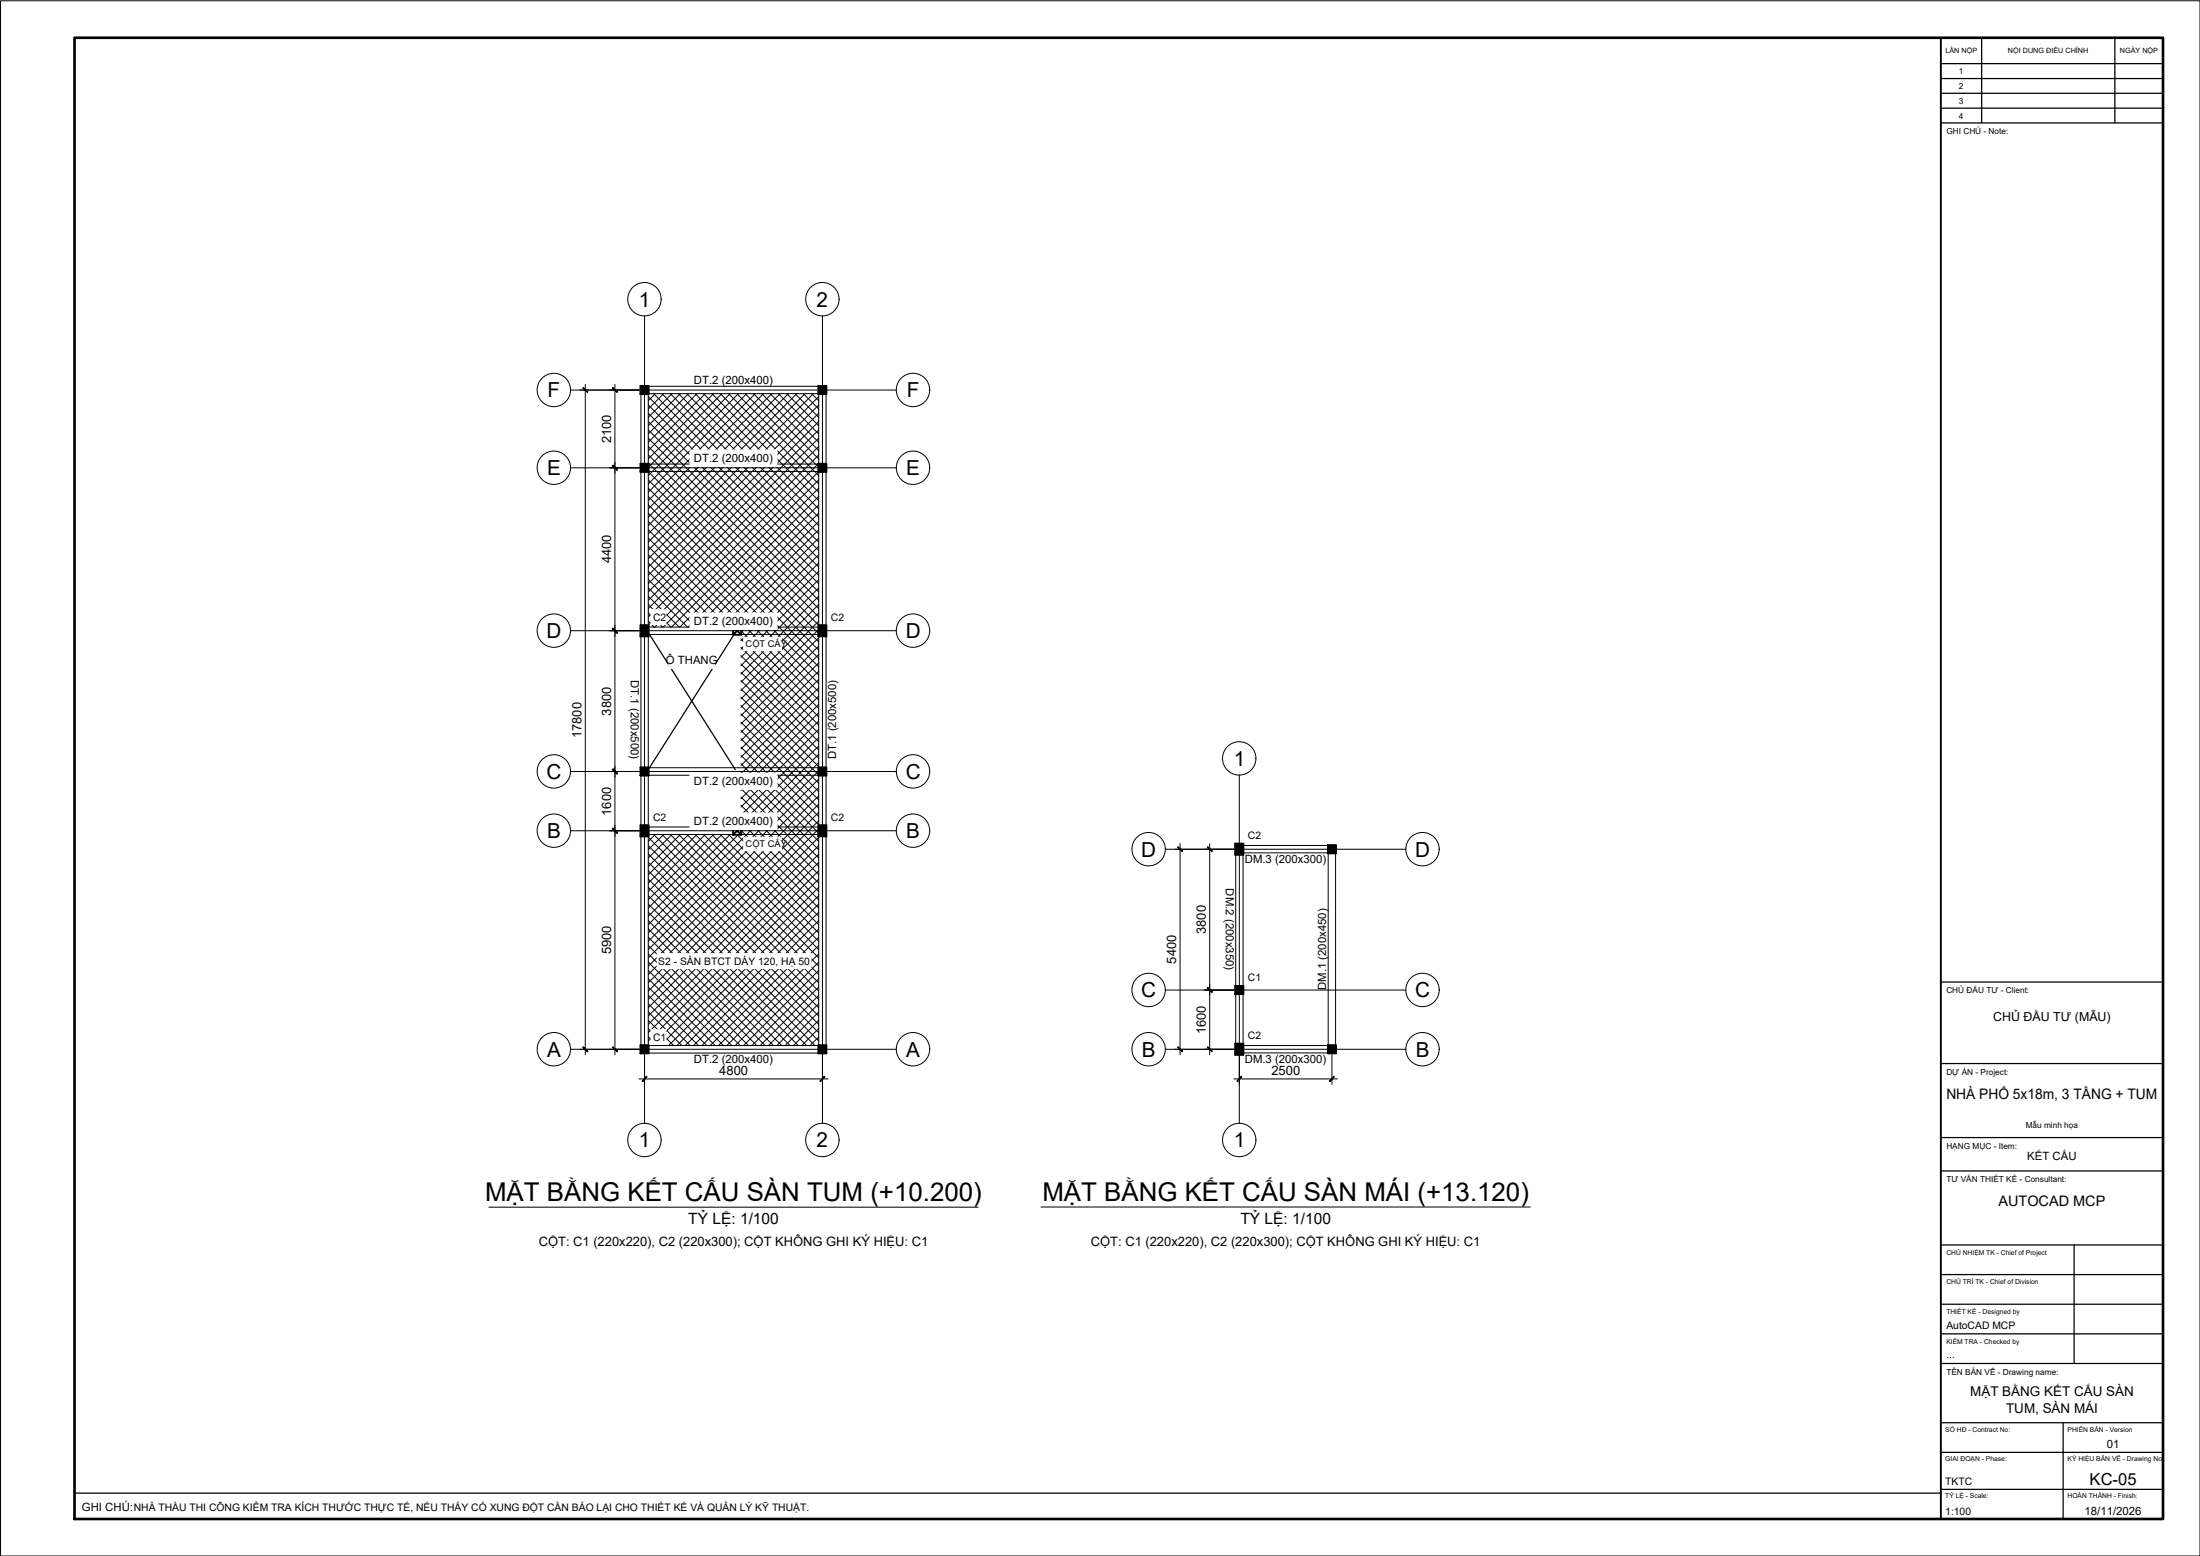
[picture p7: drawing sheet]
<svg xmlns="http://www.w3.org/2000/svg" width="594mm" height="420mm" viewBox="0 0 594 420" stroke-linecap="round" stroke-linejoin="round" font-family="sans-serif">
<!-- layer: S-BEAM -->
<g fill="none" stroke="#000" stroke-width=".27">
<path d="M173.1 105.3v178M174 104.3h48.1M174 106.3h48.1M175.1 105.3v178M221.1 105.3v178M223.1 105.3v178M174 127.3h48.1M174 125.3h48.1M174 171.3h48.1M174 169.3h48.1M174 209.3h48.1M174 207.3h48.1"/>
<path d="M174 225.3h48.1M174 223.3h48.1M333.7 229.3v54M334.7 228.3h25M334.7 230.3h25M335.7 229.3v54M358.7 229.3v54M360.7 229.3v54M174 284.4h48.1M174 282.3h48.1M334.7 282.3h25M334.7 284.3h25"/>
</g>
<!-- layer: S-COLS -->
<g fill="none" stroke="#000" stroke-width=".51">
<path d="M172.9 104.2h2.2v2.2h-2.2zM221 104.2h2.2v2.2h-2.2zM172.9 125.2h2.2v2.2h-2.2zM221 125.2h2.2v2.2h-2.2zM172.9 168.8h2.2v3h-2.2zM198 169.2l2.2 2.2M200.2 169.2l-2.2 2.2h2.2v-2.2h-2.2v2.2M221 168.8h2.2v3h-2.2zM172.9 207.2h2.2v2.2h-2.2zM221 207.2h2.2v2.2h-2.2zM172.9 222.8h2.2v3h-2.2zM198 223.2l2.2 2.2"/>
<path d="M200.2 223.2l-2.2 2.2h2.2v-2.2h-2.2v2.2M221 222.8h2.2v3h-2.2zM333.6 227.8h2.2v3h-2.2zM358.6 228.2h2.2v2.2h-2.2zM333.6 266.2h2.2v2.2h-2.2zM172.9 282.2h2.2v2.2h-2.2zM221 282.2h2.2v2.2h-2.2zM333.6 281.8h2.2v3h-2.2zM358.6 282.2h2.2v2.2h-2.2z"/>
</g>
<!-- layer: S-COLS-PATT -->
<g fill="#000" stroke="#000" stroke-width=".27">
<path d="M172.9 104.2l2.2 2.2v-2.2zM172.9 104.2l2.2 2.2h-2.2z"/>
<path d="M221 104.2l2.2 2.2v-2.2zM221 104.2l2.2 2.2h-2.2z"/>
<path d="M172.9 125.2l2.2 2.2v-2.2zM172.9 125.2l2.2 2.2h-2.2z"/>
<path d="M221 125.2l2.2 2.2v-2.2zM221 125.2l2.2 2.2h-2.2z"/>
<path d="M172.9 168.8l2.2 3v-3zM172.9 168.8l2.2 3h-2.2z"/>
<path d="M221 168.8l2.2 3v-3zM221 168.8l2.2 3h-2.2z"/>
<path d="M172.9 207.2l2.2 2.2v-2.2zM172.9 207.2l2.2 2.2h-2.2z"/>
<path d="M221 207.2l2.2 2.2v-2.2zM221 207.2l2.2 2.2h-2.2z"/>
<path d="M172.9 222.8l2.2 3v-3zM172.9 222.8l2.2 3h-2.2z"/>
<path d="M221 222.8l2.2 3v-3zM221 222.8l2.2 3h-2.2z"/>
<path d="M333.6 227.8l2.2 3v-3zM333.6 227.8l2.2 3h-2.2z"/>
<path d="M358.6 228.2l2.2 2.2v-2.2zM358.6 228.2l2.2 2.2h-2.2z"/>
<path d="M333.6 266.2l2.2 2.2v-2.2zM333.6 266.2l2.2 2.2h-2.2z"/>
<path d="M172.9 282.2l2.2 2.2v-2.2zM172.9 282.2l2.2 2.2h-2.2z"/>
<path d="M221 282.2l2.2 2.2v-2.2zM221 282.2l2.2 2.2h-2.2z"/>
<path d="M333.6 281.8l2.2 3v-3zM333.6 281.8l2.2 3h-2.2z"/>
<path d="M358.6 282.2l2.2 2.2v-2.2zM358.6 282.2l2.2 2.2h-2.2z"/>
</g>
<!-- layer: S-CONC -->
<path d="M175.1 170.8l23.5 37M198.6 170.8l-23.5 37" fill="none" stroke="#000" stroke-width=".34"/>
<!-- layer: S-CONC-PATT -->
<g fill="none" stroke="#000" stroke-width=".27">
<path d="M175.1 118.3l46 46M175.1 116.1l46 46M175.1 113.8l46 46.1M175.1 111.6l46 46M175.1 109.3l46 46.1M175.1 107.1l46 46M176.5 106.3l44.6 44.6M177 106.3l-1.9 1.9M178.7 106.3l42.4 42.3M179.2 106.3l-4.1 4.1M181 106.3l40.1 40.1M181.5 106.3l-6.4 6.4"/>
<path d="M183.2 106.3l37.9 37.8M183.7 106.3l-8.6 8.6M185.5 106.3l35.6 35.6M185.9 106.3l-10.8 10.9M187.7 106.3l33.4 33.4M188.2 106.3l-13.1 13.1M190 106.3l31.1 31.1M190.4 106.3l-15.3 15.4M192.2 106.3l28.9 28.9M192.7 106.3l-17.6 17.6M194.5 106.3l26.6 26.6M194.9 106.3l-19.8 19.9"/>
<path d="M196.7 106.3l24.4 24.4M197.2 106.3l-22.1 22.1M199 106.3l22.1 22.1M199.4 106.3l-24.3 24.4M201.2 106.3l19.9 19.9M201.6 106.3l-26.5 26.6M203.5 106.3l17.6 17.6M203.9 106.3l-28.8 28.9M205.7 106.3l15.4 15.4M206.2 106.3l-31.1 31.1M208 106.3l13.1 13.1M208.4 106.3l-33.3 33.4"/>
<path d="M210.2 106.3l10.9 10.9M210.7 106.3l-35.6 35.6M212.4 106.3l8.7 8.6M212.9 106.3l-37.8 37.8M214.7 106.3l6.4 6.4M215.2 106.3l-40.1 40.1M216.9 106.3l4.2 4.1M217.4 106.3l-42.3 42.3M219.2 106.3l1.9 1.9M219.6 106.3l-44.5 44.6M221.1 107.1l-46 46M221.1 109.3l-46 46.1"/>
<path d="M221.1 111.6l-46 46M221.1 113.8l-46 46.1M221.1 116.1l-46 46M221.1 118.3l-46 46M175.1 138.6l46 46M175.1 136.3l46 46M175.1 134.1l46 45.9M175.1 131.8l46 46M175.1 129.6l46 46M175.1 127.3l46 46M175.1 125.1l46 46M175.1 122.8l46 46"/>
<path d="M175.1 120.6l46 46M221.1 120.6l-46 46M221.1 122.9l-46 45.9M221.1 125.1l-44.3 44.2M221.1 127.3l-42 42M221.1 129.6l-39.8 39.7M221.1 131.8l-37.5 37.5M221.1 134.1l-35.3 35.2M221.1 136.3l-33 33M221.1 138.6l-30.8 30.7M175.1 158.8l10.5 10.5M175.1 156.5l12.8 12.8"/>
<path d="M175.1 154.3l15 15M175.1 152l17.3 17.3M175.1 149.8l19.5 19.5M175.1 147.5l21.8 21.8M175.1 145.3l24 24M175.1 143l46 46.1M175.1 140.8l46 46M221.1 140.8l-28.6 28.5M221.1 143l-26.3 26.3M221.1 145.3l-24.1 24M221.1 147.5l-21.8 21.8M221.1 149.8l-21 21"/>
<path d="M221.1 152l-21 21M221.1 154.3l-21 21M221.1 156.5l-21 21M221.1 158.8l-21 20.9M175.1 167.7l1.5 1.6M175.1 165.5l3.8 3.8M175.1 163.2l6.1 6.1M175.1 161l8.3 8.3M200.1 179.3l21 21M200.1 177l21 21M200.1 174.8l21 21M200.1 172.6l21 20.9"/>
<path d="M200.1 170.3l21 21M221.1 161l-21 21M221.1 163.2l-21 21M221.1 165.5l-21 21M221.1 167.7l-21 21M221.1 170l-21 21M221.1 172.2l-21 21.1M221.1 174.5l-21 21M221.1 176.7l-21 21M221.1 179l-21 21M200.1 199.5l21 21M200.1 197.2l21 21"/>
<path d="M200.1 195l21 21M200.1 192.7l21 21M200.1 190.5l21 21M200.1 188.3l21 21M200.1 186l21 21M200.1 183.8l21 21M200.1 181.5l21 21M221.1 181.2l-21 21M221.1 183.5l-21 21M221.1 185.7l-21 21M221.1 188l-21 21M221.1 190.2l-21 21"/>
<path d="M221.1 192.4l-21 21M221.1 194.7l-21 21M221.1 196.9l-21 21M221.1 199.2l-21 21M200.1 219.7l21 21M200.1 217.4l21 21.1M200.1 215.2l21 21M200.1 212.9l21 21M200.1 210.7l21 21M200.1 208.4l21 21M200.1 206.2l21 21M200.1 204l21 21"/>
<path d="M200.1 201.7l21 21M221.1 201.4l-21 21M221.1 203.7l-21 21M221.1 205.9l-46 46M221.1 208.2l-46 46M221.1 210.4l-46 46M221.1 212.6l-46 46.1M221.1 214.9l-46 46M221.1 217.1l-46 46M221.1 219.4l-46 46M175.1 239.6l42.7 42.7M175.1 237.4l45 44.9"/>
<path d="M175.1 235.1l46 46M175.1 232.8l46 46M175.1 230.6l46 46M175.1 228.3l46 46.1M175.1 226.1l46 46M176.5 225.3l44.6 44.6M177 225.3l-1.9 1.9M178.8 225.3l42.3 42.3M179.2 225.3l-4.1 4.1M181 225.3l40.1 40.1M181.5 225.3l-6.4 6.4M183.3 225.3l37.8 37.8"/>
<path d="M183.7 225.3l-8.6 8.7M185.5 225.3l35.6 35.6M185.9 225.3l-10.8 10.9M187.8 225.3l33.3 33.4M188.2 225.3l-13.1 13.2M190 225.3l31.1 31.1M190.4 225.3l-15.3 15.4M192.2 225.3l28.9 28.9M192.7 225.3l-17.6 17.7M194.5 225.3l26.6 26.6M194.9 225.3l-19.8 19.9M196.7 225.3l24.4 24.4"/>
<path d="M197.2 225.3l-22.1 22.1M199 225.3l22.1 22.1M199.4 225.3l-24.3 24.4M200.1 224.2l21 21M200.1 221.9l21 21.1M221.1 221.6l-46 46M221.1 223.9l-46 46M221.1 226.1l-46 46M221.1 228.3l-46 46.1M221.1 230.6l-46 46M221.1 232.9l-46 45.9M221.1 235.1l-46 46"/>
<path d="M221.1 237.4l-45 44.9M221.1 239.6l-42.8 42.7M175.1 259.8l22.5 22.5M175.1 257.6l24.8 24.7M175.1 255.3l27 27M175.1 253.1l29.3 29.2M175.1 250.8l31.5 31.5M175.1 248.6l33.7 33.7M175.1 246.3l36 36M175.1 244.1l38.2 38.2M175.1 241.9l40.5 40.4M221.1 241.9l-40.5 40.4"/>
<path d="M221.1 244.1l-38.3 38.2M221.1 246.3l-36 36M221.1 248.6l-33.8 33.7M221.1 250.8l-31.6 31.5M221.1 253.1l-29.3 29.2M221.1 255.3l-27.1 27M221.1 257.6l-24.8 24.7M221.1 259.8l-22.5 22.5M175.1 280l2.3 2.3M175.1 277.7l4.5 4.6M175.1 275.5l6.8 6.8M175.1 273.3l9 9"/>
<path d="M175.1 271l11.3 11.3M175.1 268.8l13.5 13.5M175.1 266.5l15.8 15.8M175.1 264.3l18 18M175.1 262l20.2 20.3M221.1 262l-20.3 20.3M221.1 264.3l-18.1 18M221.1 266.5l-15.8 15.8M221.1 268.8l-13.6 13.5M221.1 271l-11.3 11.3M221.1 273.3l-9.1 9M221.1 275.5l-6.8 6.8"/>
<path d="M221.1 277.7l-4.6 4.6M221.1 280l-2.3 2.3M175.1 282.2v.1M221.1 282.2l-.1 .1"/>
</g>
<!-- layer: S-GRID -->
<path d="M174 85.3v218.1M222.1 85.3v218.1M154.1 105.3h88M154.1 126.3h88M154.1 170.3h88M154.1 208.3h88M334.7 209.3v94M154.1 224.3h88M314.7 229.3h65M314.7 267.3h65M154.1 283.3h88M314.7 283.3h65" fill="none" stroke="#000" stroke-width=".27"/>
<!-- layer: S-GRID-IDEN -->
<g fill="none" stroke="#000" stroke-width=".27">
<circle cx="174" cy="80.8" r="4.5"/>
<circle cx="222.1" cy="80.8" r="4.5"/>
<circle cx="149.6" cy="105.3" r="4.5"/>
<circle cx="246.5" cy="105.3" r="4.5"/>
<circle cx="149.6" cy="126.3" r="4.5"/>
<circle cx="246.5" cy="126.3" r="4.5"/>
<circle cx="149.6" cy="170.3" r="4.5"/>
<circle cx="246.5" cy="170.3" r="4.5"/>
<circle cx="149.6" cy="208.3" r="4.5"/>
<circle cx="246.5" cy="208.3" r="4.5"/>
<circle cx="334.6" cy="204.8" r="4.5"/>
<circle cx="149.6" cy="224.3" r="4.5"/>
<circle cx="246.5" cy="224.3" r="4.5"/>
<circle cx="310.2" cy="229.3" r="4.5"/>
<circle cx="384.1" cy="229.3" r="4.5"/>
<circle cx="310.2" cy="267.3" r="4.5"/>
<circle cx="384.1" cy="267.3" r="4.5"/>
<circle cx="149.6" cy="283.3" r="4.5"/>
<circle cx="246.5" cy="283.3" r="4.5"/>
<circle cx="310.2" cy="283.3" r="4.5"/>
<circle cx="384.1" cy="283.3" r="4.5"/>
<circle cx="174" cy="307.8" r="4.5"/>
<circle cx="222.1" cy="307.8" r="4.5"/>
<circle cx="334.6" cy="307.8" r="4.5"/>
</g>
<!-- layer: S-ANNO-DIMS -->
<g fill="none" stroke="#000" stroke-width=".27">
<path d="M156.6 105.3h16M158 103.8v181M166 103.8v181M164.6 126.3h8M164.6 170.3h8M164.6 208.3h8M164.6 224.3h8M317.2 229.3h16M318.7 227.8v57M326.7 227.8v57M325.2 267.3h8M156.6 283.3h16"/>
<path d="M172.6 291.3h51M174 284.8v8M222.1 284.8v8M317.2 283.3h16M333.2 291.3h28M334.7 284.8v8M359.7 284.8v8"/>
</g>
<!-- layer: 0 -->
<g fill="#000" stroke="#000" stroke-width=".27">
<path d="M157.4 104.8l1.2 1.2 .1-.2zM157.4 104.8l.1-.2 1.2 1.2z"/>
<path d="M165.4 104.8l1.2 1.2 .1-.2zM165.4 104.8l.1-.2 1.2 1.2z"/>
<path d="M165.4 125.8l1.3 1-1.2-1.2zM165.4 125.8l1.3 1-.1 .2z"/>
<path d="M165.4 125.8l1.2 1.2 .1-.2zM165.4 125.8l.1-.2 1.2 1.2z"/>
<path d="M165.5 169.7l-.1 .1 1.3 1.1zM165.4 169.8l1.3 1.1-.1 .1z"/>
<path d="M165.4 169.8l1.2 1.2 .1-.1zM165.4 169.8l.1-.1 1.2 1.2z"/>
<path d="M165.4 207.8l1.3 1.1-1.2-1.3zM165.4 207.8l1.3 1.1-.1 .1z"/>
<path d="M165.4 207.8l1.2 1.2 .1-.1zM165.4 207.8l.1-.2 1.2 1.3z"/>
<path d="M165.5 223.6l-.1 .2 1.3 1.1zM165.4 223.8l1.3 1.1-.1 .1z"/>
<path d="M165.4 223.8l1.2 1.2 .1-.1zM165.4 223.8l.1-.2 1.2 1.3z"/>
<path d="M318 228.8l1.2 1.2 .1-.2zM318 228.8l.1-.2 1.2 1.2z"/>
<path d="M326 228.8l1.2 1.2 .1-.2zM326.2 228.6l1.1 1.2-1.3-1z"/>
<path d="M326.2 266.7l-.2 .1 1.3 1zM326 266.8l1.3 1-.1 .2z"/>
<path d="M326 266.8l1.2 1.2 .1-.2zM326 266.8l.2-.1 1.1 1.1z"/>
<path d="M157.5 282.7l-.1 .1 1.3 1.1zM157.4 282.8l1.3 1.1-.1 .1z"/>
<path d="M165.5 282.7l-.1 .1 1.3 1.1zM165.4 282.8l1.3 1.1-.1 .1z"/>
<path d="M174.6 290.7l-1.1 1.3 1.2-1.2zM174.6 290.7l-1.1 1.3-.1-.1z"/>
<path d="M222.6 290.7l-1.2 1.2 .1 .1zM222.6 290.7l.1 .1-1.2 1.2z"/>
<path d="M318.1 282.7l-.1 .1 1.3 1zM318 282.8l1.3 1-.1 .2z"/>
<path d="M326.2 282.7l-.2 .1 1.3 1zM326 282.8l1.3 1-.1 .2z"/>
<path d="M335.2 290.7l-1 1.3 1.1-1.2zM335.2 290.7l-1 1.3-.2-.1z"/>
<path d="M360.2 290.7l-1.2 1.2 .1 .1zM360.2 290.7l.1 .1-1.2 1.2z"/>
</g>
<!-- layer: S-ANNO-TEXT -->
<path d="M186.3 125.9h23.5M175.8 168.6h4M186.3 169.9h23.5M200.8 175.7h10.2M180.6 180.4h12.4M186.3 213.1h23.5M175.8 222.6h4M186.3 223.9h23.5M200.8 229.7h10.2M177.5 261.5h41.5M175.8 282h4" fill="none" stroke="#fff" stroke-width=".27"/>
<g fill="#fff" stroke="#fff" stroke-width=".27">
<path d="M175.8 278h4l-4 4zM175.8 282h4v-4z"/>
<path d="M175.8 218.6h4l-4 4zM175.8 222.6h4v-4z"/>
<path d="M175.8 164.6h4l-4 4zM175.8 168.6h4v-4z"/>
<path d="M186.3 219.5h23.5l-23.5 4.4zM186.3 223.9h23.5v-4.4z"/>
<path d="M186.3 208.7h23.5l-23.5 4.4zM186.3 213.1h23.5v-4.4z"/>
<path d="M186.3 165.5h23.5l-23.5 4.4zM186.3 169.9h23.5v-4.4z"/>
<path d="M186.3 121.5h23.5l-23.5 4.4zM186.3 125.9h23.5v-4.4z"/>
<path d="M200.8 226.1h10.2l-10.2 3.6zM200.8 229.7h10.2v-3.6z"/>
<path d="M200.8 172.1h10.2l-10.2 3.6zM200.8 175.7h10.2v-3.6z"/>
<path d="M180.6 176h12.4l-12.4 4.4zM180.6 180.4h12.4v-4.4z"/>
<path d="M177.5 257.5h41.5l-41.5 4zM177.5 261.5h41.5v-4z"/>
</g>
<path d="M132 326h132.1M281.1 325.9h132.1" fill="none" stroke="#000" stroke-width=".27"/>
<!-- layer: A-ANNO-TTLB -->
<path d="M.1 .2h594v420h-594z" fill="none" stroke="#000" stroke-width=".27"/>
<path d="M20.1 10.2h564v400h-564z" fill="none" stroke="#000" stroke-width=".72"/>
<path d="M524.1 10.2v400" fill="none" stroke="#000" stroke-width=".51"/>
<g fill="none" stroke="#000" stroke-width=".34">
<path d="M524.1 17.2h60M535.1 10.2v23M571.1 10.2v23M524.1 33.2h60M524.1 21.2h60M524.1 25.2h60M524.1 29.2h60M524.1 265.2h60M524.1 287.2h60M524.1 307.2h60M524.1 316.2h60M524.1 336.2h60"/>
<path d="M560.1 336.2v32M524.1 344.2h60M524.1 352.2h60M524.1 368.2h60M524.1 360.2h60M524.1 384.2h60M524.1 392.2h60M557.1 384.2v26M20.1 403.2h504M524.1 402.2h60"/>
</g>
<g font-size="7">
<text x="131" y="324.4">MẶT BẰNG KẾT CẤU SÀN TUM (+10.200)</text>
<text x="281.5" y="324.4">MẶT BẰNG KẾT CẤU SÀN MÁI (+13.120)</text>
</g>
<g font-size="5.6">
<text x="172.5" y="82.8">1</text>
<text x="220.5" y="82.8">2</text>
<text x="147.8" y="107.3">F</text>
<text x="244.9" y="107.3">F</text>
<text x="147.7" y="128.3">E</text>
<text x="244.7" y="128.3">E</text>
<text x="147.5" y="172.3">D</text>
<text x="244.6" y="172.3">D</text>
<text x="333.1" y="206.8">1</text>
<text x="147.5" y="210.3">C</text>
<text x="244.6" y="210.3">C</text>
<text x="147.7" y="226.3">B</text>
<text x="244.7" y="226.3">B</text>
<text x="308.2" y="231.3">D</text>
<text x="382.2" y="231.3">D</text>
<text x="308.2" y="269.3">C</text>
<text x="382.2" y="269.3">C</text>
<text x="147.7" y="285.3">A</text>
<text x="244.7" y="285.3">A</text>
<text x="308.3" y="285.3">B</text>
<text x="382.3" y="285.3">B</text>
<text x="172.5" y="309.8">1</text>
<text x="220.5" y="309.8">2</text>
<text x="333.1" y="309.8">1</text>
</g>
<text font-size="4.5" x="564.3" y="401">KC-05</text>
<g font-size="4.2">
<text x="185.9" y="330.5">TỶ LỆ: 1/100</text>
<text x="335" y="330.5">TỶ LỆ: 1/100</text>
</g>
<g font-size="3.9">
<text x="525.6" y="296.7">NHÀ PHỐ 5x18m, 3 TẦNG + TUM</text>
<text x="539.6" y="325.7">AUTOCAD MCP</text>
</g>
<g font-size="3.6">
<text x="532" y="377">MẶT BẰNG KẾT CẤU SÀN</text>
<text x="541.7" y="381.6">TUM, SÀN MÁI</text>
</g>
<g font-size="3.5">
<text x="165" y="119.7" transform="rotate(-90 165 119.7)">2100</text>
<text x="165" y="152.1" transform="rotate(-90 165 152.1)">4400</text>
<text x="165" y="193.2" transform="rotate(-90 165 193.2)">3800</text>
<text x="157" y="199.3" transform="rotate(-90 157 199.3)">17800</text>
<text x="165" y="220.3" transform="rotate(-90 165 220.3)">1600</text>
<text x="165" y="257.7" transform="rotate(-90 165 257.7)">5900</text>
<text x="325.6" y="252.2" transform="rotate(-90 325.6 252.2)">3800</text>
<text x="317.6" y="260.2" transform="rotate(-90 317.6 260.2)">5400</text>
<text x="325.6" y="279.3" transform="rotate(-90 325.6 279.3)">1600</text>
<text x="194.2" y="290.3">4800</text>
<text x="343.3" y="290.3">2500</text>
<text x="145.5" y="336.3">CỘT: C1 (220x220), C2 (220x300); CỘT KHÔNG GHI KÝ HIỆU: C1</text>
<text x="294.6" y="336.3">CỘT: C1 (220x220), C2 (220x300); CỘT KHÔNG GHI KÝ HIỆU: C1</text>
</g>
<text font-size="3.4" x="538.2" y="275.7">CHỦ ĐẦU TƯ (MẪU)</text>
<g font-size="3.1">
<text x="187.4" y="103.8">DT.2 (200x400)</text>
<text x="187.4" y="124.8">DT.2 (200x400)</text>
<text x="187.4" y="168.8">DT.2 (200x400)</text>
<text x="179.8" y="179.3">Ô THANG</text>
<text x="170.4" y="183.6" transform="rotate(90 170.4 183.6)">DT.1 (200x500)</text>
<text x="225.8" y="205" transform="rotate(-90 225.8 205)">DT.1 (200x500)</text>
<text x="187.4" y="212">DT.2 (200x400)</text>
<text x="187.4" y="222.8">DT.2 (200x400)</text>
<text x="336.1" y="233">DM.3 (200x300)</text>
<text x="331" y="239.9" transform="rotate(90 331 239.9)">DM.2 (200x350)</text>
<text x="358.2" y="267.3" transform="rotate(-90 358.2 267.3)">DM.1 (200x450)</text>
<text x="187.4" y="287">DT.2 (200x400)</text>
<text x="336.1" y="287">DM.3 (200x300)</text>
<text x="547.4" y="313.2">KẾT CẤU</text>
<text x="568.9" y="391">01</text>
<text x="22.1" y="407.9">GHI CHÚ:NHÀ THẦU THI CÔNG KIỂM TRA KÍCH THƯỚC THỰC TẾ, NẾU THẤY CÓ XUNG ĐỘT CẦN BÁO LẠI CHO THIẾT KẾ VÀ QUẢN LÝ KỸ THUẬT.</text>
<text x="562.9" y="409">18/11/2026</text>
</g>
<g font-size="2.8">
<text x="176.4" y="167.6">C2</text>
<text x="224.4" y="167.6">C2</text>
<text x="176.4" y="221.6">C2</text>
<text x="224.4" y="221.6">C2</text>
<text x="337" y="226.6">C2</text>
<text x="177.7" y="260.5">S2 - SÀN BTCT DÀY 120, HẠ 50</text>
<text x="337" y="265">C1</text>
<text x="176.4" y="281.1">C1</text>
<text x="337" y="280.6">C2</text>
<text x="525.6" y="358.8">AutoCAD MCP</text>
<text x="525.6" y="366.8">...</text>
<text x="525.3" y="401">TKTC</text>
<text x="525.3" y="409">1:100</text>
</g>
<g font-size="2.5">
<text x="201.4" y="174.8">CỘT CẤY</text>
<text x="201.4" y="228.8">CỘT CẤY</text>
</g>
<g font-size="2.2">
<text x="529" y="20">1</text>
<text x="529" y="24">2</text>
<text x="529" y="28">3</text>
<text x="529" y="32">4</text>
<text x="525.6" y="36.2">GHI CHÚ - Note:</text>
<text x="525.6" y="268.2">CHỦ ĐẦU TƯ - Client:</text>
<text x="525.6" y="290.2">DỰ ÁN - Project:</text>
<text x="547" y="304.7">Mẫu minh họa</text>
<text x="525.6" y="310.2">HẠNG MỤC - Item:</text>
<text x="525.6" y="319.2">TƯ VẤN THIẾT KẾ - Consultant:</text>
<text x="525.6" y="371.2">TÊN BẢN VẼ - Drawing name:</text>
</g>
<g font-size="2">
<text x="525.3" y="14.4">LẦN NỘP</text>
<text x="542.2" y="14.4">NỘI DUNG ĐIỀU CHỈNH</text>
<text x="572.4" y="14.4">NGÀY NỘP</text>
</g>
<g font-size="1.8">
<text x="525.6" y="338.8">CHỦ NHIỆM TK - Chief of Project</text>
<text x="525.6" y="346.8">CHỦ TRÌ TK - Chief of Division</text>
<text x="525.6" y="354.8">THIẾT KẾ - Designed by</text>
<text x="525.6" y="362.8">KIỂM TRA - Checked by</text>
<text x="525.3" y="386.6">SỐ HĐ - Contract No:</text>
<text x="558.3" y="386.6">PHIÊN BẢN - Version</text>
<text x="525.3" y="394.6">GIAI ĐOẠN - Phase:</text>
<text x="558.3" y="394.6">KÝ HIỆU BẢN VẼ - Drawing No</text>
<text x="525.3" y="404.6">TỶ LỆ - Scale:</text>
<text x="558.3" y="404.6">HOÀN THÀNH - Finish:</text>
</g>
</svg>
